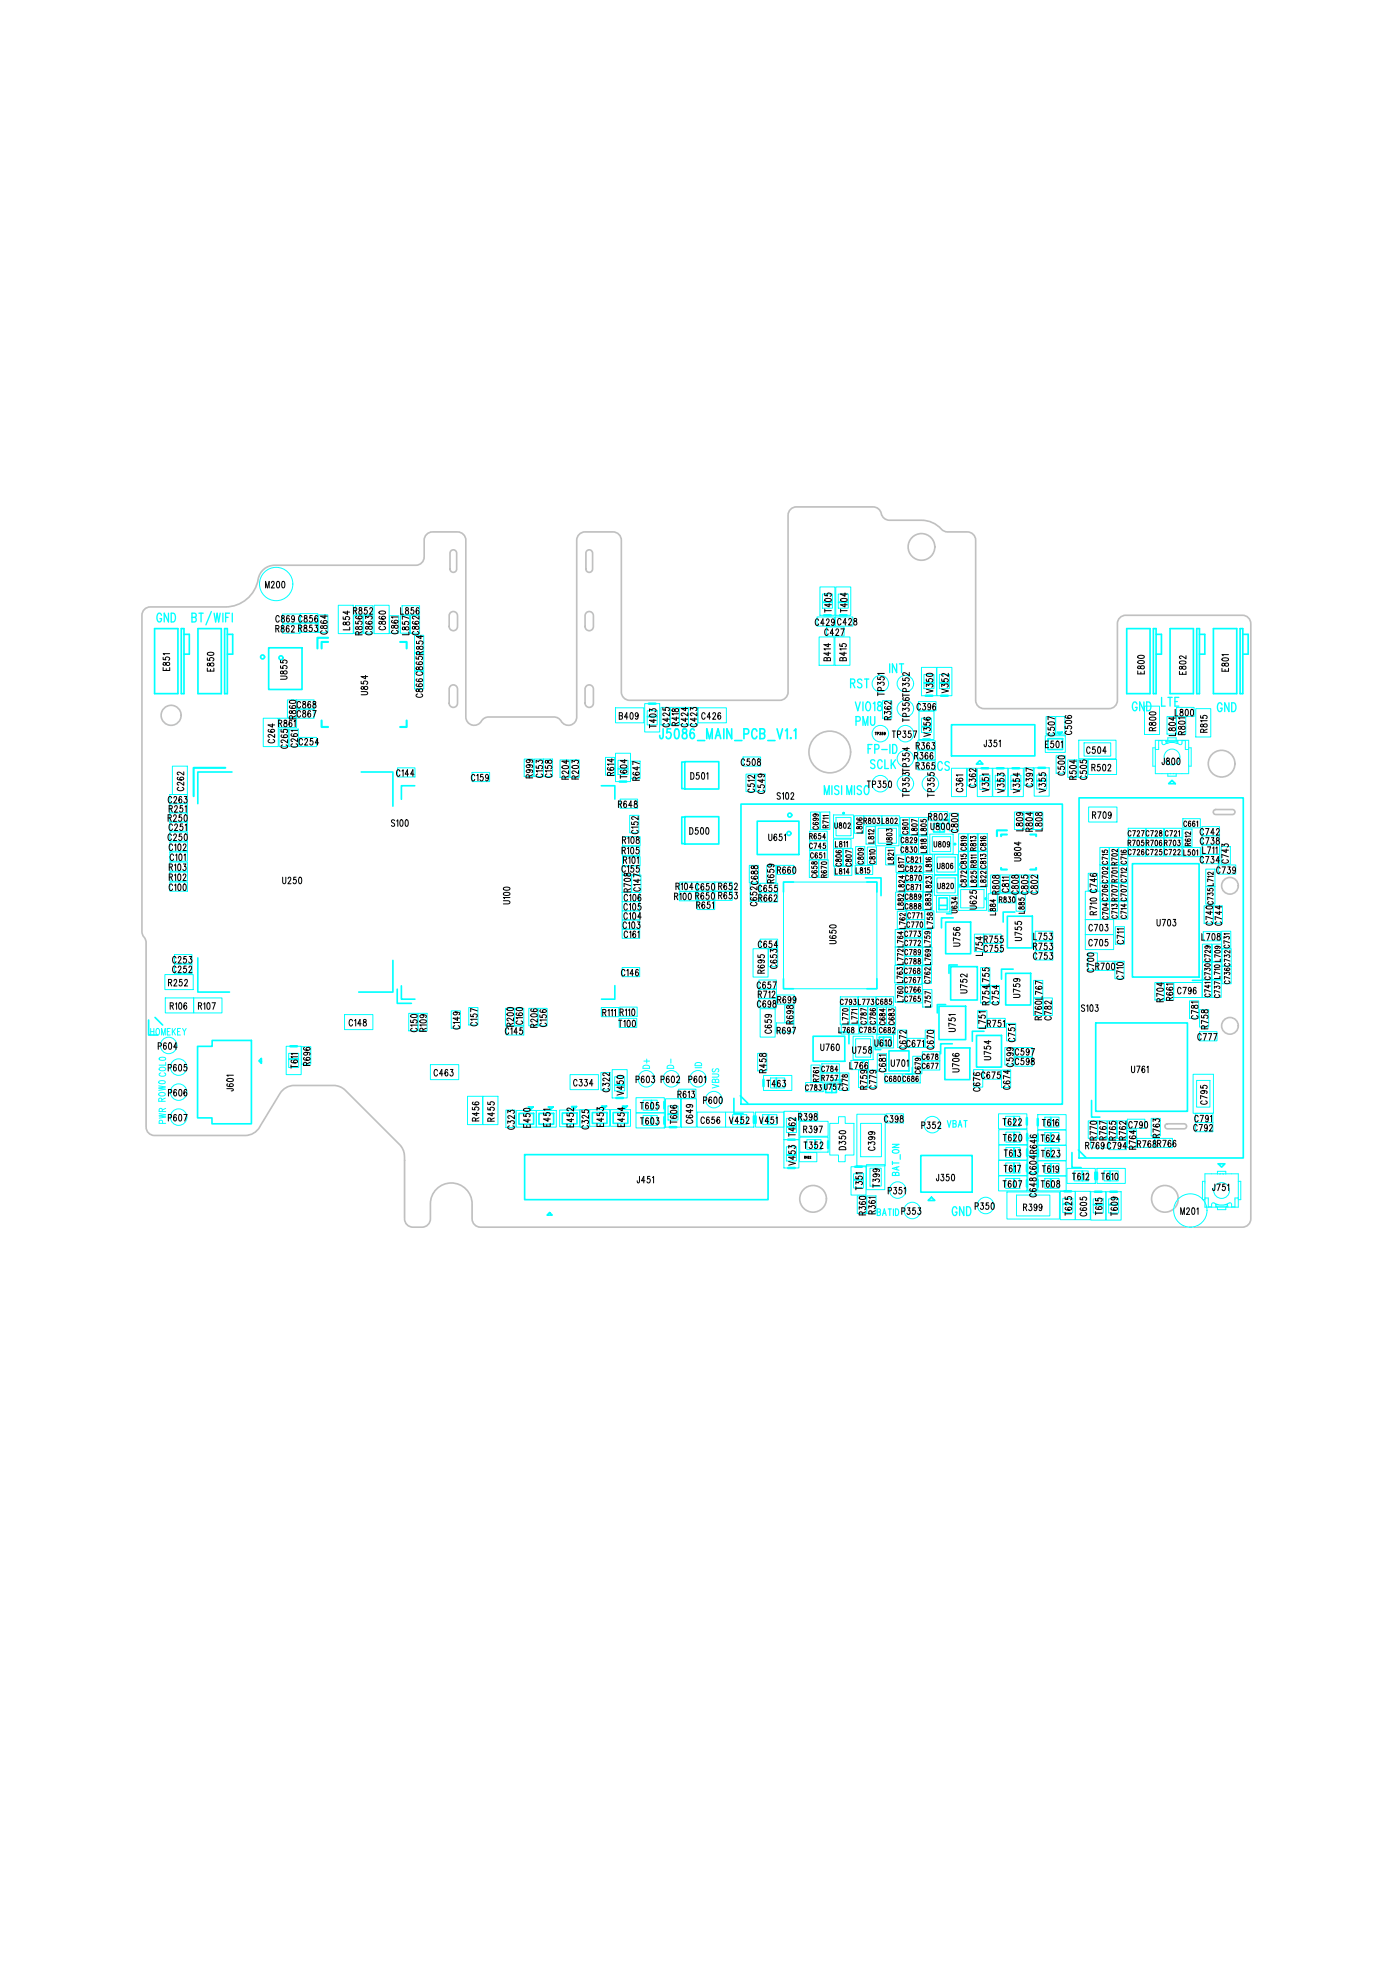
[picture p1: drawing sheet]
<svg xmlns="http://www.w3.org/2000/svg" width="210mm" height="297mm" viewBox="0 0 210 297" stroke-linecap="round" stroke-linejoin="round" font-family="sans-serif">
<g fill="none" stroke="#c0c0c0" stroke-width=".25">
<path d="M21.5 91.5l.6-.4 .4-.1h11.3a5 5 0 0 0 4.9-4.2 2.5 2.5 0 0 1 2.5-2h21.1a1.25 1.25 0 0 0 1.3-1.3v-2.5a1.25 1.25 0 0 1 1.2-1.2h3.8a1.25 1.25 0 0 1 1.2 1.2v26.5a1.3 1.3 0 0 0 1.2 1.3 1.3 1.3 0 0 0 1.4-.9l.5-.3 .4-.1h9.8a1.54 1.54 0 0 1 1.3 1 1.25 1.25 0 0 0 1.3 .1 1.25 1.25 0 0 0 .8-1.1v-26.5a1.25 1.25 0 0 1 1.2-1.2h4.2a1.25 1.25 0 0 1 1.3 1.2v22.8a1.25 1.25 0 0 0 1.2 1.2h22.5a1.25 1.25 0 0 0 1.3-1.2v-26.5a1.25 1.25 0 0 1 1.2-1.3h11.5a1.41 1.41 0 0 1 1.3 1.3 1.25 1.25 0 0 0 1.2 .7h4.8a4.2 4.2 0 0 1 3.1 1.5l.8 .3h2.9a1.25 1.25 0 0 1 1.3 1.2v24a1.25 1.25 0 0 0 1.2 1.3h18.8a1.25 1.25 0 0 0 1.2-1.3v-11.5a1.25 1.25 0 0 1 1.3-1.2h17.5a1.25 1.25 0 0 1 1.2 1.2v89.3a1.25 1.25 0 0 1-1.2 1.2h-114.3a1.25 1.25 0 0 1-1.2-1.2v-2.3a3.1 3.1 0 0 0-3.1-3.1 3.1 3.1 0 0 0-3.2 3.1v2.3a1.25 1.25 0 0 1-1.2 1.2h-1.4a1.25 1.25 0 0 1-1.2-1.2v-8.8a2.99 2.99 0 0 0-.8-2.4l-8.1-8.1a2.5 2.5 0 0 0-1.8-.7h-5.9a2.5 2.5 0 0 0-2.1 1.2l-2.8 4.6a2.75 2.75 0 0 1-2.4 1.7h-13.6a1.25 1.25 0 0 1-1.3-1.3v-27.7l-.6-1.6v-47.4z"/>
<circle cx="138.2" cy="82" r="2"/>
<circle cx="124.4" cy="112.8" r="3.1"/>
<circle cx="121.9" cy="179.8" r="2"/>
</g>
<g fill="none" stroke="#0ff" stroke-width=".15">
<path d="M50.7 90.8h2.3v4.2h-2.3zM56.1 90.8h2.2v4.2h-2.2zM122.5 92.5h2.6v1.4h-2.6zM122.8 95.5h2.3v4.3h-2.3zM122.9 88h2.3v4.3h-2.3zM123.9 94h2.7v1.4h-2.7zM125.2 95.5h2.2v4.3h-2.2zM125.2 92.5h2.7v1.4h-2.7zM125.3 88h2.3v4.3h-2.3zM25.8 114.9h2.3v4.2h-2.3zM39.5 107.7h2.2v4.2h-2.2zM43.3 109.3h1.4v2.6h-1.4z"/>
<path d="M80.1 113.8h1.4v2.6h-1.4zM81.5 113.8h1.3v2.6h-1.3zM90.8 113.6h1.4v2.6h-1.4zM92.3 112.9h2.2v4.3h-2.2zM99.1 106.1h1.4v2.6h-1.4zM100.5 106.1h1.3v2.6h-1.3zM101.8 106.1h1.4v2.6h-1.4zM103.2 106.1h1.4v2.6h-1.4zM111.8 116.1h1.4v2.6h-1.4zM137.7 105.2h2.6v1.4h-2.6zM137.8 106.6h2.2v4.3h-2.2zM138.2 100.1h2.2v4.2h-2.2z"/>
<path d="M140.5 100.1h2.2v4.2h-2.2zM142.7 115.2h2.2v4.2h-2.2zM146.5 115.2h2.3v4.2h-2.3zM148.8 115.2h2.3v4.2h-2.3zM151.2 115.2h2.2v4.2h-2.2zM155.1 115.1h2.2v4.3h-2.2zM156.7 110.3h3v2.5h-3zM158.3 107.4h1.4v2.7h-1.4zM158.3 113.3h1.4v2.6h-1.4zM160.1 113.9h1.4v2.7h-1.4zM162.5 111.4h4v2h-4zM176.4 106.1h2.6v1.3h-2.6z"/>
<path d="M179.3 106.3h2.2v4.2h-2.2zM94.4 122.3h1.4v2.6h-1.4zM94.7 131.2h1.4v2.6h-1.4zM121.3 128.9h1.4v2.7h-1.4zM121.5 121.8h1.4v2.6h-1.4zM122.8 128.9h1.4v2.7h-1.4zM123 121.8h1.4v2.6h-1.4zM125 127.3h1.3v2.6h-1.3zM126.5 127.3h1.3v2.6h-1.3zM128.3 126.9h1.4v2.7h-1.4zM131.3 123.8h3.5v3h-3.5zM131.7 124.2h2.7v2.2h-2.7z"/>
<path d="M132.8 127.1h1.4v2.6h-1.4zM135 122.6h1.3v2.6h-1.3zM136.3 122.6h1.4v2.6h-1.4zM137.7 122.6h1.4v2.6h-1.4zM139.4 125.1h3.5v3h-3.5zM139.8 125.4h2.7v2.3h-2.7zM140.1 128.1h3.5v3h-3.5zM140.1 131.3h3.5v3h-3.5zM140.5 128.5h2.7v2.3h-2.7zM140.5 131.6h2.7v2.3h-2.7zM143.7 133h4.2v3.5h-4.2zM144 133.4h3.5v2.7h-3.5z"/>
<path d="M148.2 134h1.3v2.6h-1.3zM150 131.2h1.3v2.6h-1.3zM167.2 138.9h1.4v2.7h-1.4zM180.5 135.8h1.4v2.6h-1.4zM181.9 135.8h1.4v2.6h-1.4zM42.9 156.9h2.3v4.2h-2.3zM61.3 151.9h1.4v2.7h-1.4zM62.7 151.9h1.3v2.7h-1.3zM67.7 151.6h1.3v2.6h-1.3zM70.3 151.1h1.4v2.6h-1.4zM75.8 151.2h1.4v2.6h-1.4zM77.2 151.2h1.3v2.6h-1.3z"/>
<path d="M79.3 151.2h1.4v2.6h-1.4zM80.7 151.2h1.3v2.6h-1.3zM112.9 142.3h2.3v4.2h-2.3zM114 151.3h2.2v4.2h-2.2zM126 150.9h1.3v2.7h-1.3zM127.3 150.9h1.4v2.7h-1.4zM128.7 150.9h1.4v2.7h-1.4zM130.1 150.9h1.4v2.7h-1.4zM131.5 155.1h2.5v2h-2.5zM131.5 158h1.4v2.6h-1.4zM131.5 151h1.4v2.6h-1.4zM132.9 151h1.4v2.6h-1.4z"/>
<path d="M134.6 154.4h1.4v2.7h-1.4zM167.2 144.1h1.3v2.7h-1.3zM178.3 150.1h1.4v2.6h-1.4zM70.1 164.4h2.2v4.2h-2.2zM72.4 164.4h2.3v4.2h-2.3zM77.4 166.5h3v2.5h-3zM80.4 166.5h3v2.5h-3zM83.9 166.4h3v2.5h-3zM85.5 161.1h4.2v2.3h-4.2zM88.4 166.4h3v2.5h-3zM91.5 166.4h3v2.5h-3zM91.8 160.4h2.2v4.2h-2.2z"/>
<path d="M95.4 166.9h4.2v2.2h-4.2zM95.4 164.6h4.2v2.2h-4.2zM102.2 164.8h2.2v4.2h-2.2zM117.5 170.9h2.3v4.2h-2.3zM117.5 166.6h2.3v4.3h-2.3zM124.4 168.4h1.3v-1h1v1h1.3v4.8h-1.3v1h-1v-1h-1.3zM127.6 174.9h2.2v4.3h-2.2zM128.5 167.1h4.2v7.7h-4.2zM128.7 160.4h1.4v2.7h-1.4zM129 168.4h3.2v5h-3.2zM129.9 174.6h2.8v3.8h-2.8zM130.1 160.4h1.4v2.7h-1.4z"/>
<path d="M130.4 175.2h1.7v2.7h-1.7zM149.7 176.3h4.3v2.3h-4.3zM152.4 179.2h5v3.1h-5zM159 178.6h2.2v4.3h-2.2zM161.2 178.6h2.3v4.3h-2.3zM163.5 178.7h2.3v4.2h-2.3zM165.8 178.7h2.3v4.2h-2.3zM178.9 161.1h3v5.8h-3zM179.4 162h2v4h-2z"/>
<circle cx="41.4" cy="87.6" r="2.5"/>
<circle cx="132" cy="110" r="1.24"/>
<circle cx="132" cy="102.5" r="1.24"/>
<circle cx="132" cy="117.5" r="1.24"/>
<circle cx="135.7" cy="117.5" r="1.24"/>
<circle cx="135.7" cy="110" r="1.24"/>
<circle cx="135.7" cy="102.5" r="1.24"/>
<circle cx="139.5" cy="117.5" r="1.24"/>
<circle cx="25.3" cy="156.8" r="1.24"/>
<circle cx="26.8" cy="167.5" r="1.24"/>
<circle cx="26.8" cy="163.8" r="1.24"/>
<circle cx="26.8" cy="160" r="1.24"/>
<circle cx="96.9" cy="161.8" r="1.24"/>
<circle cx="100.7" cy="161.8" r="1.24"/>
<circle cx="104.7" cy="161.8" r="1.24"/>
<circle cx="107" cy="164.9" r="1.24"/>
<circle cx="134.6" cy="178.4" r="1.24"/>
<circle cx="147.8" cy="180.8" r="1.24"/>
</g>
<g fill="none" stroke="#0ff" stroke-width=".25">
<path d="M40.3 97.1h5v6.3h-5zM102.7 114.2h5.1v4.1h-5.1zM102.7 114.3h-.5v4h.5M142.7 108.7h12.5v4.6h-12.5zM146.9 114.1l.5 .5h-1zM158.5 109.8h.8l-.4 .4zM102.7 122.5h5.1v4.1h-5.1zM102.7 122.5h-.5v4h.5M141.8 138.3h3.7v4.7h-3.7zM142.9 137.6h-1.7v1.5M151 137.4h3.8v4.7h-3.8zM152.2 136.8h-1.8v1.5"/>
<path d="M29.6 156.9h2.2v-.9h5.9v12.5h-5.9v-.9h-2.2zM39.2 158.7v.7l-.4-.3zM133.3 157.6h3v3h-3zM140.8 150.9h4v5h-4zM141.7 157.1h3.7v4.8h-3.7zM141.8 150.6h-1.3v1.3M142.5 144.9h4v5h-4zM142.8 156.5h-1.8v1.5M143.5 144.7h-1.2v1.2M146.4 155.3h3.8v4.7h-3.8zM147.5 154.6h-1.7v1.5M150.8 145.9h3.7v4.8h-3.7z"/>
<path d="M151.9 145.3h-1.7v1.5M77.8 166.9h2.2v1.7h-2.2zM78.7 173.1h36.5v6.8h-36.5zM80.8 166.9h2.2v1.7h-2.2zM84.3 166.9h2.2v1.6h-2.2zM88.8 166.8h2.2v1.6h-2.2zM91.9 166.8h2.2v1.6h-2.2zM136.8 160.1v1h-1M138.1 173.3h7.7v5.5h-7.7zM139.7 179.5l.5 .5h-1zM82 182.2l.4-.4 .4 .4z"/>
<circle cx="39.4" cy="98.5" r=".3"/>
<circle cx="147.8" cy="134.8" r=".11"/>
</g>
<g fill="none" stroke="#0ff" stroke-width=".38">
<path d="M92.9 117.2h1M138.8 104.3h1M141.1 104.3h1M147.2 115.2h1M149.5 115.2h1M151.8 115.2h1M155.7 115.1h1M43.5 156.9h1M99.6 165.2v1M113 167.4v1M113.3 167.4v1M114.5 161.9v1"/>
<path d="M118.2 170.9h1M124.2 171.1v1M128.2 174.9h1M154 167.6v1M154 170v1M155.6 167.8v1M159.6 178.6h1M164.2 178.7h1M164.2 175.8v1M164.5 175.8v1M166.5 178.7h1"/>
</g>
<g fill="none" stroke="#000" stroke-width=".15">
<path d="M41.4 94.3l.4-.1v-.4h-.4v1M41.6 94.3l.2 .5M41.9 92.5a.27 .27 0 0 0-.4-.2 .27 .27 0 0 0-.1 .4v.2a.27 .27 0 0 0 .1 .4 .27 .27 0 0 0 .4-.3M128.1 92.8v.3a.33 .33 0 0 1 .4 .2 .33 .33 0 0 1-.3 .4 .36 .36 0 0 1-.2-.4 .36 .36 0 0 1 .4-.2v-.3zM45.4 111a.27 .27 0 0 0-.4-.3 .27 .27 0 0 0-.2 .4v.2a.27 .27 0 0 0 .2 .4 .27 .27 0 0 0 .4-.2M62.6 104a.27 .27 0 0 0-.2 .4 .27 .27 0 0 0 .4 .2h.2a.27 .27 0 0 0 .4-.2 .27 .27 0 0 0-.3-.4M93 116.2v.5M135.3 101.7v.3l.5 .1a.28 .28 0 0 1 0-.5 .28 .28 0 0 1 .4 .1l.1 .3-.2 .1M135.3 102.8v-.3l.4 .2a.28 .28 0 0 1 .4-.3 .28 .28 0 0 1 0 .5M135.3 104v.5M135.9 103.7l-.1-.4h-.4l-.1 .4h1M110.1 132.7l.1-.2a.22 .22 0 0 1 .3 0 .22 .22 0 0 1 0 .3l-.4 .6h.5"/>
<path d="M110.2 133.8h.3l-.2 .4a.28 .28 0 0 1 .3 .4 .28 .28 0 0 1-.5 0M112.7 135.3a.27 .27 0 0 0-.2 .3 .27 .27 0 0 0 .4 .2h.2a.27 .27 0 0 0 .4-.2 .27 .27 0 0 0-.2-.3M134.7 128.6v.4M136.4 135.5v.3a.27 .27 0 0 1 .4 .2 .27 .27 0 0 1-.4 .3 .33 .33 0 0 1 0-.4 .33 .33 0 0 1 .3-.1v-.3zM136.5 134.1v.2a.27 .27 0 0 1 .3 .3 .27 .27 0 0 1-.3 .2 .33 .33 0 0 1-.1-.3 .33 .33 0 0 1 .3-.2v-.2zM136.5 131.3v.2a.27 .27 0 0 1 .3 .3 .27 .27 0 0 1-.3 .2 .33 .33 0 0 1 0-.3 .33 .33 0 0 1 .3-.2v-.2zM136.7 139.6l-.3 .8M137.1 135.5v.3a.27 .27 0 0 1 .3 .2 .27 .27 0 0 1-.3 .3 .33 .33 0 0 1 0-.4 .33 .33 0 0 1 .3-.1v-.3zM137.1 134.1v.2a.27 .27 0 0 1 .4 .3 .27 .27 0 0 1-.4 .2 .33 .33 0 0 1 0-.3 .33 .33 0 0 1 .3-.2v-.2zM137.4 139.6l-.3 .8M137.5 131.2l-.3 .9M138.1 122.9v.3h.3a.22 .22 0 0 1 .1-.3 .22 .22 0 0 1 .3 .1 .22 .22 0 0 1-.1 .3"/>
<path d="M138.1 124.2v.3h.2a.27 .27 0 0 1 .3-.3 .27 .27 0 0 1 .3 .3 .33 .33 0 0 1-.4 0 .33 .33 0 0 1-.2-.3zM138.1 123.6l.4-.1 .4 .2a.48 .48 0 0 1-.8 0zM149.8 133.6l-.5 .2M169.8 127.4h.4M172.5 127.4h.4M175.3 127.4h.4M136.7 146.6l-.3 .8M136.7 143.7l-.3 .9M137 143.8v.2a.27 .27 0 0 1 .4 .3 .27 .27 0 0 1-.4 .2 .33 .33 0 0 1 0-.3 .33 .33 0 0 1 .3-.2v-.2zM137.3 146.7l-.1-.1a.5 .5 0 0 0-.1 .8 .24 .24 0 0 0 .2-.3 .24 .24 0 0 0-.3-.2l-.1 .2M155.7 152.9l-.1-.4h-.4v.4h1M156.9 152.4a.27 .27 0 0 0-.3 .4 .27 .27 0 0 0 .4 .1h.2a.27 .27 0 0 0 .4-.1 .27 .27 0 0 0-.2-.4"/>
<path d="M166.7 144.5l.1-.1a.58 .58 0 0 1 0 1l-.2-.4zM154.6 179a.27 .27 0 0 0-.2 .3 .27 .27 0 0 0 .4 .2h.2a.27 .27 0 0 0 .4-.2 .27 .27 0 0 0-.3-.3"/>
</g>
<text font-size="69" fill="#0ff" x="22.2" y="148.1">S100</text>
<text font-size="56.2" x="160.6" y="167.3">S103</text>
<text font-size="47.2" fill="#0ff" x="109.9" y="160.4">S102</text>
<text font-size="33.9" fill="#0ff" x="28.9" y="144.1">U250</text>
<text font-size="32.9" fill="#0ff" x="59.4" y="145.9">U100</text>
<text font-size="17.8" fill="#0ff" x="169.7" y="144.6">U703</text>
<text font-size="16.9" fill="#0ff" x="117.3" y="146">U650</text>
<text font-size="14.7" fill="#0ff" x="163.5" y="165.6">U761</text>
<text font-size="14.2" fill="#0ff" x="47.4" y="107.7">U854</text>
<g font-size="10" fill="#0ff">
<text x="23.1" y="102.7">E851</text>
<text x="29.6" y="102.7">E850</text>
<text x="168.8" y="102.7">E800</text>
<text x="175.3" y="102.7">E802</text>
<text x="181.8" y="102.7">E801</text>
</g>
<text font-size="7.3" fill="#0ff" x="112.7" y="128.1">U651</text>
<g font-size="7.1" fill="#0ff">
<text x="172.7" y="116.6">J800</text>
<text x="180.2" y="180.5">J751</text>
</g>
<text font-size="6.4" fill="#0ff" x="149.3" y="129.8">U804</text>
<text font-size="6" fill="#0ff" x="175.5" y="183.7">M201</text>
<text font-size="4.6" fill="#0ff" x="121.8" y="158.6">U760</text>
<g font-size="4.5" fill="#0ff">
<text x="96.6" y="109.2">T403</text>
<text x="99.8" y="168.6">T606</text>
</g>
<text font-size="4.3" fill="#0ff" x="171.6" y="109.6">R800</text>
<text font-size="4.3" x="162.7" y="137.3">R710</text>
<g font-size="4" fill="#0ff">
<text x="124.9" y="125.2">U802</text>
<text x="127.9" y="158.8">U758</text>
</g>
<g font-size="2.9">
<text x="134.3" y="107.3">TP356</text>
<text x="134.3" y="114.8">TP354</text>
<text x="138.3" y="169.7">P352</text>
<text x="135.3" y="182.5">P353</text>
</g>
<text font-size="2.9" fill="#0ff" x="140.4" y="136.7">U634</text>
<g font-size="2.7">
<text x="47.7" y="94.5">C864</text>
<text x="53" y="94.6">R856</text>
<text x="54.5" y="94.6">C863</text>
<text x="58.4" y="94.6">C861</text>
<text x="60" y="94.6">L857</text>
<text x="61.5" y="94.6">C862</text>
<text x="62.1" y="100.2">C865</text>
<text x="62.1" y="97.5">R854</text>
<text x="43.1" y="107.2">R860</text>
<text x="62.1" y="103">C866</text>
<text x="132.3" y="107.3">R362</text>
<text x="41.8" y="111.6">C265</text>
<text x="156.8" y="109.7">C507</text>
<text x="174.9" y="109.7">L804</text>
<text x="176.4" y="109.7">R801</text>
<text x="78.6" y="116.1">R999</text>
<text x="83.9" y="116.2">R204</text>
<text x="85.4" y="116.2">R203</text>
<text x="94.6" y="116.4">R647</text>
<text x="113.3" y="118.3">C549</text>
<text x="145" y="117.5">C362</text>
<text x="153.5" y="117.4">C397</text>
<text x="161.6" y="116.2">C505</text>
<text x="128.1" y="124.6">L806</text>
<text x="142.3" y="124.2">C800</text>
<text x="152.1" y="124">L809</text>
<text x="153.5" y="124">R804</text>
<text x="154.9" y="124">L808</text>
<text x="129.8" y="126.2">L812</text>
<text x="130" y="129.3">C810</text>
<text x="134.3" y="130.5">L817</text>
<text x="137.7" y="127.7">L818</text>
<text x="138.4" y="130.4">L816</text>
<text x="143.7" y="130">C815</text>
<text x="143.7" y="127.3">C819</text>
<text x="145.1" y="127.3">R813</text>
<text x="145.2" y="130">R811</text>
<text x="146.6" y="130">C813</text>
<text x="146.6" y="127.3">C816</text>
<text x="164.9" y="129.3">C715</text>
<text x="166.3" y="129.3">R702C716</text>
<text x="177.3" y="126.6">R612</text>
<text x="183.1" y="129.2">C743</text>
<text x="93.3" y="133.5">R708</text>
<text x="112.3" y="132">C688</text>
<text x="112.4" y="134.8">C652</text>
<text x="114.9" y="132">R659</text>
<text x="134.2" y="136">L882</text>
<text x="134.4" y="133.3">L824</text>
<text x="138.4" y="136">L883</text>
<text x="138.4" y="133.4">L823</text>
<text x="143.7" y="132.6">C872</text>
<text x="145.2" y="132.6">L825</text>
<text x="146.6" y="132.6">L822</text>
<text x="148.5" y="133.5">R808</text>
<text x="151.4" y="133.5">C808</text>
<text x="152.3" y="136.3">L885</text>
<text x="152.8" y="133.5">C805</text>
<text x="154.3" y="133.5">C802</text>
<text x="163.1" y="133.2">C746</text>
<text x="164.9" y="134.7">C706</text>
<text x="164.9" y="132">C702</text>
<text x="164.9" y="137.5">C704C713C714</text>
<text x="166.3" y="132">R701C712</text>
<text x="166.3" y="134.7">R707C707</text>
<text x="180.8" y="135.2">C735</text>
<text x="180.8" y="132.6">L712</text>
<text x="134.2" y="141.7">L764</text>
<text x="134.5" y="138.9">L762</text>
<text x="138.3" y="141.7">L759</text>
<text x="138.6" y="138.8">L758</text>
<text x="146.1" y="142.3">L754</text>
<text x="180.3" y="143.8">C729</text>
<text x="181.8" y="143.8">L709</text>
<text x="183.1" y="141.9">C731</text>
<text x="115.2" y="144.6">C653</text>
<text x="134.1" y="147">L763</text>
<text x="134.2" y="149.9">L760</text>
<text x="134.2" y="144.3">L772</text>
<text x="138.3" y="147.1">C762</text>
<text x="138.3" y="144.3">L769</text>
<text x="147" y="147.3">L755</text>
<text x="154.9" y="149.3">L767</text>
<text x="163.1" y="145.2">C700</text>
<text x="173.1" y="149.6">R704</text>
<text x="174.6" y="149.6">R661</text>
<text x="180.3" y="146.5">C730</text>
<text x="180.3" y="149.2">C741</text>
<text x="181.7" y="149.2">C737</text>
<text x="181.7" y="146.5">L710</text>
<text x="183.2" y="147.2">C736</text>
<text x="183.2" y="144.5">C732</text>
<text x="117.6" y="153">R698</text>
<text x="138.3" y="150.7">L757</text>
<text x="146.6" y="153.8">L751</text>
<text x="147" y="150">R754</text>
<text x="148.4" y="150">C754</text>
<text x="150.9" y="155.7">C751</text>
<text x="154.9" y="151.9">R760</text>
<text x="156.4" y="151.9">C782</text>
<text x="179.8" y="153.7">R758</text>
<text x="45.2" y="159.2">R696</text>
<text x="113.6" y="160.2">R458</text>
<text x="121.6" y="162">R761</text>
<text x="136.8" y="160.7">C679</text>
<text x="138.7" y="156.7">C670</text>
<text x="150.6" y="159.3">C599</text>
<text x="90.1" y="163.1">C322</text>
<text x="125.9" y="163.2">C778</text>
<text x="145.9" y="162.7">C676</text>
<text x="150.1" y="162.7">C674</text>
<text x="75.8" y="168.7">C323</text>
<text x="86.9" y="168.7">C325</text>
<text x="154.1" y="172.9">R646</text>
<text x="163.1" y="170.3">R770</text>
<text x="164.6" y="170.3">R767</text>
<text x="166" y="170.3">R765</text>
<text x="167.5" y="170.3">R762</text>
<text x="169" y="171.7">R764</text>
<text x="172.6" y="170">R763</text>
<text x="154.1" y="178.2">C648</text>
<text x="154.1" y="175.5">C604</text>
<text x="128.5" y="181.6">R360</text>
<text x="129.9" y="181.6">R361</text>
</g>
<text font-size="2.3" fill="#0ff" x="98.9" y="110.8">J5086_MAIN_PCB_V1.1</text>
<text font-size="2.1" x="123.7" y="163.7">U757</text>
<g font-size="2" fill="#0ff">
<text x="23.5" y="93.3">GND</text>
<text x="28.8" y="93.3">BT/WIFI</text>
<text x="127.5" y="103.1">RST</text>
<text x="128.2" y="106.6">VIO18</text>
<text x="169.8" y="106.6">GND</text>
<text x="174.2" y="105.9">LTE</text>
<text x="182.5" y="106.7">GND</text>
<text x="128.3" y="108.8">PMU</text>
<text x="130.2" y="113">FP-ID</text>
<text x="123.6" y="119.1">MISI MISO</text>
<text x="130.5" y="115.2">SCLK</text>
<text x="140.6" y="115.5">CS</text>
<text x="142.8" y="182.3">GND</text>
</g>
<text font-size="2" x="133.4" y="100.9">INT</text>
<g font-size="1.5">
<text x="39.9" y="88.1">M200</text>
<text x="52.3" y="94.4" transform="rotate(-90 52.3 94.4)">L854</text>
<text x="53.1" y="92">R852</text>
<text x="57.7" y="94.4" transform="rotate(-90 57.7 94.4)">C860</text>
<text x="59.6" y="95" transform="rotate(-90 59.6 95)">C861</text>
<text x="60.1" y="92">L856</text>
<text x="123.7" y="95.2">C427</text>
<text x="124.6" y="91.7" transform="rotate(-90 124.6 91.7)">T405</text>
<text x="126.9" y="91.7" transform="rotate(-90 126.9 91.7)">T404</text>
<text x="25.4" y="100.5" transform="rotate(-90 25.4 100.5)">E851</text>
<text x="32" y="100.6" transform="rotate(-90 32 100.6)">E850</text>
<text x="43" y="101.8" transform="rotate(-90 43 101.8)">U855</text>
<text x="124.4" y="99" transform="rotate(-90 124.4 99)">B414</text>
<text x="126.8" y="99" transform="rotate(-90 126.8 99)">B415</text>
<text x="171.5" y="101" transform="rotate(-90 171.5 101)">E800</text>
<text x="177.7" y="101" transform="rotate(-90 177.7 101)">E802</text>
<text x="184.1" y="100.6" transform="rotate(-90 184.1 100.6)">E801</text>
<text x="55" y="104.1" transform="rotate(-90 55 104.1)">U854</text>
<text x="92.9" y="107.8">B409</text>
<text x="105.3" y="107.8">C426</text>
<text x="132.5" y="104.2" transform="rotate(-90 132.5 104.2)">TP351</text>
<text x="137.6" y="106.4">C396</text>
<text x="139.8" y="103.8" transform="rotate(-90 139.8 103.8)">V350</text>
<text x="142.1" y="103.8" transform="rotate(-90 142.1 103.8)">V352</text>
<text x="176.3" y="107.3">L800</text>
<text x="41.1" y="111.3" transform="rotate(-90 41.1 111.3)">C264</text>
<text x="44.5" y="112" transform="rotate(-90 44.5 112)">C261</text>
<text x="98.3" y="109.1" transform="rotate(-90 98.3 109.1)">T403</text>
<text x="100.3" y="108.9" transform="rotate(-90 100.3 108.9)">C425</text>
<text x="101.7" y="108.7" transform="rotate(-90 101.7 108.7)">R418</text>
<text x="103" y="108.9" transform="rotate(-90 103 108.9)">C424</text>
<text x="104.4" y="108.9" transform="rotate(-90 104.4 108.9)">C423</text>
<text x="133.9" y="110.5">TP357</text>
<text x="137.2" y="113.7">R366</text>
<text x="137.4" y="112.3">R363</text>
<text x="139.4" y="110.4" transform="rotate(-90 139.4 110.4)">V356</text>
<text x="147.6" y="111.9">J351</text>
<text x="156.8" y="112">E501</text>
<text x="160.6" y="110.1" transform="rotate(-90 160.6 110.1)">C506</text>
<text x="163" y="112.9">C504</text>
<text x="173.2" y="109.5" transform="rotate(-90 173.2 109.5)">R800</text>
<text x="180.9" y="109.7" transform="rotate(-90 180.9 109.7)">R815</text>
<text x="27.5" y="118.5" transform="rotate(-90 27.5 118.5)">C262</text>
<text x="59.5" y="116.3">C144</text>
<text x="70.7" y="117">C159</text>
<text x="81.3" y="116.5" transform="rotate(-90 81.3 116.5)">C153</text>
<text x="82.7" y="116.5" transform="rotate(-90 82.7 116.5)">C158</text>
<text x="92" y="116.2" transform="rotate(-90 92 116.2)">R614</text>
<text x="93.9" y="116.6" transform="rotate(-90 93.9 116.6)">T604</text>
<text x="103.6" y="116.8">D501</text>
<text x="111.2" y="114.7">C508</text>
<text x="113" y="118.7" transform="rotate(-90 113 118.7)">C512</text>
<text x="116.6" y="119.8">S102</text>
<text x="130.1" y="118">TP350</text>
<text x="136.2" y="119.4" transform="rotate(-90 136.2 119.4)">TP353TP354</text>
<text x="137.4" y="115.3">R365</text>
<text x="140" y="119.4" transform="rotate(-90 140 119.4)">TP355</text>
<text x="144.3" y="118.6" transform="rotate(-90 144.3 118.6)">C361</text>
<text x="148.2" y="118.6" transform="rotate(-90 148.2 118.6)">V351</text>
<text x="150.5" y="118.8" transform="rotate(-90 150.5 118.8)">V353</text>
<text x="152.8" y="118.8" transform="rotate(-90 152.8 118.8)">V354</text>
<text x="156.7" y="118.7" transform="rotate(-90 156.7 118.7)">V355</text>
<text x="159.5" y="116.1" transform="rotate(-90 159.5 116.1)">C500</text>
<text x="161.3" y="116.8" transform="rotate(-90 161.3 116.8)">R504</text>
<text x="163.8" y="115.5">R502</text>
<text x="174.3" y="114.6">J800</text>
<text x="25.3" y="125.9">C250</text>
<text x="25.3" y="123.1">R250</text>
<text x="25.3" y="120.3">C263</text>
<text x="25.4" y="124.4">C251</text>
<text x="25.4" y="121.7">R251</text>
<text x="58.8" y="123.8">S100</text>
<text x="92.8" y="121">R648</text>
<text x="95.6" y="124.9" transform="rotate(-90 95.6 124.9)">C152</text>
<text x="103.5" y="125">D500</text>
<text x="115.3" y="126">U651</text>
<text x="139.3" y="122.9">R802</text>
<text x="139.6" y="124.3">U800</text>
<text x="163.9" y="122.6">R709</text>
<text x="180" y="125.1">C742</text>
<text x="25.4" y="127.4">C102</text>
<text x="153" y="129" transform="rotate(-90 153 129)">U804</text>
<text x="180" y="129.3">C734</text>
<text x="180" y="126.5">C738</text>
<text x="180.4" y="127.9">L711</text>
<text x="182.5" y="130.9">C739</text>
<text x="25.4" y="133.4">C100</text>
<text x="42.5" y="132.4">U250</text>
<text x="76.4" y="135.5" transform="rotate(-90 76.4 135.5)">U100</text>
<text x="93.7" y="135">C106</text>
<text x="95.9" y="133.5" transform="rotate(-90 95.9 133.5)">C147</text>
<text x="101.2" y="134.8">R100 R650R653</text>
<text x="101.4" y="133.3">R104 C650R652</text>
<text x="113.8" y="133.6">C655</text>
<text x="113.8" y="135.1">R662</text>
<text x="146.3" y="136.2" transform="rotate(-90 146.3 136.2)">U625</text>
<text x="151.2" y="133.7" transform="rotate(-90 151.2 133.7)">C811</text>
<text x="164.3" y="137.1" transform="rotate(-90 164.3 137.1)">R710 C746</text>
<text x="93.7" y="140.5">C161</text>
<text x="113.8" y="142">C654</text>
<text x="125.3" y="141.4" transform="rotate(-90 125.3 141.4)">U650</text>
<text x="143.8" y="141.8" transform="rotate(-90 143.8 141.8)">U756</text>
<text x="153.1" y="141" transform="rotate(-90 153.1 141)">U755</text>
<text x="155" y="143.8">C753</text>
<text x="155" y="142.3">R753</text>
<text x="155.1" y="140.8">L753</text>
<text x="163.3" y="141.8">C705</text>
<text x="163.3" y="139.5">C703</text>
<text x="168.4" y="141.5" transform="rotate(-90 168.4 141.5)">C711</text>
<text x="173.5" y="138.8">U703</text>
<text x="180.3" y="140.9">L708</text>
<text x="181.7" y="138.6" transform="rotate(-90 181.7 138.6)">C740</text>
<text x="183.1" y="138.7" transform="rotate(-90 183.1 138.7)">C744</text>
<text x="25.3" y="147.8">R252</text>
<text x="26" y="145.8">C252</text>
<text x="26" y="144.3">C253</text>
<text x="93.2" y="146.3">C146</text>
<text x="113.6" y="148.1">C657</text>
<text x="114.5" y="145.8" transform="rotate(-90 114.5 145.8)">R695</text>
<text x="144.9" y="148.8" transform="rotate(-90 144.9 148.8)">U752</text>
<text x="152.8" y="149.5" transform="rotate(-90 152.8 149.5)">U759</text>
<text x="164.4" y="145.3">R700</text>
<text x="168.3" y="146.8" transform="rotate(-90 168.3 146.8)">C710</text>
<text x="176.6" y="148.9">C796</text>
<text x="25.6" y="151.3">R106</text>
<text x="29.8" y="151.3">R107</text>
<text x="52.4" y="153.8">C148</text>
<text x="62.5" y="154.6" transform="rotate(-90 62.5 154.6)">C150</text>
<text x="63.8" y="154.6" transform="rotate(-90 63.8 154.6)">R109</text>
<text x="68.8" y="154.2" transform="rotate(-90 68.8 154.2)">C149</text>
<text x="71.5" y="153.7" transform="rotate(-90 71.5 153.7)">C157</text>
<text x="75.8" y="155">C145</text>
<text x="76.9" y="153.8" transform="rotate(-90 76.9 153.8)">R200</text>
<text x="78.3" y="153.5" transform="rotate(-90 78.3 153.5)">C160</text>
<text x="80.5" y="154" transform="rotate(-90 80.5 154)">R206</text>
<text x="81.8" y="153.9" transform="rotate(-90 81.8 153.9)">C156</text>
<text x="90.4" y="152.3">R111 R110</text>
<text x="113.6" y="150.9">C698</text>
<text x="115.6" y="154.9" transform="rotate(-90 115.6 154.9)">C659</text>
<text x="143.2" y="154.6" transform="rotate(-90 143.2 154.6)">U751</text>
<text x="162.2" y="151.6">S103</text>
<text x="179.5" y="152.7" transform="rotate(-90 179.5 152.7)">C781</text>
<text x="179.7" y="155.9">C777</text>
<text x="23.8" y="157.3">P604</text>
<text x="25.3" y="160.5">P605</text>
<text x="44.5" y="160.1" transform="rotate(-90 44.5 160.1)">T611</text>
<text x="65.2" y="161.3">C463</text>
<text x="123.1" y="157.4">U760</text>
<text x="127.5" y="160.2">L766</text>
<text x="127.9" y="157.9">U758</text>
<text x="131.2" y="156.8">U610</text>
<text x="132.7" y="160.6" transform="rotate(-90 132.7 160.6)">C681</text>
<text x="133.7" y="159.8">U701</text>
<text x="135.8" y="157.2" transform="rotate(-90 135.8 157.2)">C672</text>
<text x="143.7" y="160.7" transform="rotate(-90 143.7 160.7)">U706</text>
<text x="147.2" y="161.6">C675</text>
<text x="148.5" y="158.8" transform="rotate(-90 148.5 158.8)">U754</text>
<text x="169.7" y="160.8">U761</text>
<text x="25.3" y="164.3">P606</text>
<text x="34.9" y="163.5" transform="rotate(-90 34.9 163.5)">J601</text>
<text x="86.1" y="162.8">C334</text>
<text x="93.4" y="164.1" transform="rotate(-90 93.4 164.1)">V450</text>
<text x="95.4" y="162.3">P603 P602</text>
<text x="96.1" y="166.2">T605</text>
<text x="103.3" y="162.3">P601</text>
<text x="105.6" y="165.4">P600</text>
<text x="115" y="162.9">T463</text>
<text x="119.8" y="167.9">R398</text>
<text x="129.9" y="163.2" transform="rotate(-90 129.9 163.2)">R759</text>
<text x="131.3" y="163.2" transform="rotate(-90 131.3 163.2)">C779</text>
<text x="180.9" y="165.5" transform="rotate(-90 180.9 165.5)">C795</text>
<text x="25.3" y="168">P607</text>
<text x="71.7" y="168" transform="rotate(-90 71.7 168)">R456</text>
<text x="74" y="168" transform="rotate(-90 74 168)">R455</text>
<text x="79.4" y="169" transform="rotate(-90 79.4 169)">E450</text>
<text x="82.4" y="168.8" transform="rotate(-90 82.4 168.8)">E451</text>
<text x="85.9" y="168.9" transform="rotate(-90 85.9 168.9)">E452</text>
<text x="90.4" y="168.8" transform="rotate(-90 90.4 168.8)">E453</text>
<text x="93.5" y="168.9" transform="rotate(-90 93.5 168.9)">E454</text>
<text x="96.1" y="168.5">T603</text>
<text x="101.4" y="168.4" transform="rotate(-90 101.4 168.4)">T606</text>
<text x="103.8" y="168.4" transform="rotate(-90 103.8 168.4)">C649</text>
<text x="105.2" y="168.4">C656</text>
<text x="109.4" y="168.4">V452</text>
<text x="113.9" y="168.4">V451</text>
<text x="119.2" y="170.3" transform="rotate(-90 119.2 170.3)">T462</text>
<text x="120.6" y="169.8">R397</text>
<text x="120.6" y="172.1">T352</text>
<text x="126.7" y="172.3" transform="rotate(-90 126.7 172.3)">D350</text>
<text x="131.1" y="172.4" transform="rotate(-90 131.1 172.4)">C399</text>
<text x="132.7" y="168.2">C398</text>
<text x="150.4" y="168.6">T622</text>
<text x="150.5" y="171">T620</text>
<text x="150.6" y="173.3">T613</text>
<text x="156.2" y="171.1">T624</text>
<text x="156.2" y="173.4">T623</text>
<text x="156.3" y="168.8">T616</text>
<text x="162.8" y="172.2">R769 C794</text>
<text x="179" y="169.5">C792</text>
<text x="95.6" y="177.3">J451</text>
<text x="119.2" y="174.6" transform="rotate(-90 119.2 174.6)">V453</text>
<text x="129.2" y="178.3" transform="rotate(-90 129.2 178.3)">T351</text>
<text x="131.8" y="178" transform="rotate(-90 131.8 178)">T399</text>
<text x="133.2" y="178.9">P351</text>
<text x="140.5" y="177">J350</text>
<text x="150.5" y="177.9">T607</text>
<text x="150.6" y="175.6">T617</text>
<text x="156.2" y="177.9">T608</text>
<text x="156.3" y="175.7">T619</text>
<text x="160.9" y="176.8">T612</text>
<text x="165.2" y="176.8">T610</text>
<text x="181.9" y="178.4">J751</text>
<text x="146.3" y="181.3">P350</text>
<text x="153.5" y="181.4">R399</text>
<text x="160.6" y="182.2" transform="rotate(-90 160.6 182.2)">T625</text>
<text x="162.8" y="182.3" transform="rotate(-90 162.8 182.3)">C605</text>
<text x="165.2" y="182.1" transform="rotate(-90 165.2 182.1)">T615</text>
<text x="167.5" y="182.2" transform="rotate(-90 167.5 182.2)">T609</text>
<text x="177.1" y="182">M201</text>
</g>
<g font-size="1.5" fill="#0ff">
<text x="22.6" y="155.2">HOMEKEY</text>
<text x="97.4" y="160.2" transform="rotate(-90 97.4 160.2)">D+</text>
<text x="101" y="160.2" transform="rotate(-90 101 160.2)">D-</text>
<text x="105.2" y="160.1" transform="rotate(-90 105.2 160.1)">ID</text>
<text x="107.8" y="163.1" transform="rotate(-90 107.8 163.1)">VBUS</text>
<text x="24.8" y="168.4" transform="rotate(-90 24.8 168.4)">PWR ROW0 COL0</text>
<text x="138.3" y="169.1">P352 VBAT</text>
<text x="134.8" y="176.3" transform="rotate(-90 134.8 176.3)">BAT_ON</text>
<text x="131.5" y="182.3">BATID P353</text>
</g>
<g font-size="1.4">
<text x="42.3" y="94.8">R862R853</text>
<text x="42.3" y="93.3">C869C856</text>
<text x="122.5" y="93.7">C429C428</text>
<text x="44.4" y="107.5">C867</text>
<text x="44.4" y="106.1">C868</text>
<text x="41.8" y="108.9">R861</text>
<text x="44.8" y="111.8">C254</text>
<text x="121.4" y="125.8">R654</text>
<text x="177.3" y="124">C661</text>
<text x="25.4" y="130.5">R103</text>
<text x="25.4" y="132">R102</text>
<text x="25.4" y="129">C101</text>
<text x="93.3" y="128.1">R105</text>
<text x="93.3" y="131">C155</text>
<text x="93.3" y="126.6">R108</text>
<text x="93.3" y="129.6">R101</text>
<text x="116.4" y="131">R660</text>
<text x="121.4" y="128.7">C651</text>
<text x="135.1" y="126.4">C829</text>
<text x="135.1" y="127.8">C830</text>
<text x="135.8" y="129.3">C821</text>
<text x="135.8" y="130.7">C822</text>
<text x="93.3" y="137.8">C104</text>
<text x="93.3" y="136.4">C105</text>
<text x="104.5" y="136.2">R651</text>
<text x="135.8" y="133.5">C871</text>
<text x="135.9" y="137.7">C771</text>
<text x="149.6" y="135.2">R830</text>
<text x="93.3" y="139.1">C103</text>
<text x="135.6" y="141.8">C772</text>
<text x="135.6" y="143.2">C789</text>
<text x="135.9" y="139.1">C770</text>
<text x="147.4" y="142.6">C755</text>
<text x="147.4" y="141.3">R755</text>
<text x="113.8" y="149.5">R712</text>
<text x="135.6" y="146">C768</text>
<text x="135.6" y="148.8">C766</text>
<text x="92.8" y="153.9">T100</text>
<text x="116.4" y="154.6">R697</text>
<text x="116.4" y="150.4">R699</text>
<text x="135.6" y="150.2">C765</text>
<text x="148.1" y="153.9">R751</text>
<text x="123.2" y="160.7">C784</text>
<text x="136" y="156.9">C671</text>
<text x="138.3" y="160.3">C677</text>
<text x="138.3" y="158.9">C678</text>
<text x="152.1" y="159.7">C598</text>
<text x="152.1" y="158.3">C597</text>
<text x="101.7" y="164.5">R613</text>
<text x="120.8" y="163.5">C783</text>
<text x="123.2" y="162.1">R757</text>
<text x="169" y="169">C790</text>
<text x="170.4" y="171.9">R768R766</text>
<text x="179.2" y="168.1">C791</text>
</g>
<g font-size="1.2">
<text x="122.6" y="124.3" transform="rotate(-90 122.6 124.3)">C699</text>
<text x="124.1" y="124" transform="rotate(-90 124.1 124)">R711</text>
<text x="125.2" y="124.1">U802</text>
<text x="129.2" y="124.8" transform="rotate(-90 129.2 124.8)">L806</text>
<text x="129.6" y="123.4">R803 L802</text>
<text x="136.1" y="125" transform="rotate(-90 136.1 125)">C801</text>
<text x="137.4" y="125.1" transform="rotate(-90 137.4 125.1)">L807</text>
<text x="169.2" y="125.3">C727C728 C721</text>
<text x="121.4" y="127.2">C745</text>
<text x="122.4" y="131.5" transform="rotate(-90 122.4 131.5)">C658</text>
<text x="123.9" y="131.5" transform="rotate(-90 123.9 131.5)">R670</text>
<text x="125.3" y="131">L814</text>
<text x="125.3" y="126.9">L811</text>
<text x="126.1" y="129.8" transform="rotate(-90 126.1 129.8)">C806</text>
<text x="127.6" y="129.8" transform="rotate(-90 127.6 129.8)">C807</text>
<text x="128.4" y="130.9">L815</text>
<text x="129.4" y="129.5" transform="rotate(-90 129.4 129.5)">C809</text>
<text x="133.7" y="126.6" transform="rotate(-90 133.7 126.6)">U803</text>
<text x="133.9" y="129.5" transform="rotate(-90 133.9 129.5)">L821</text>
<text x="140.1" y="126.9">U809</text>
<text x="140.6" y="130.2">U806</text>
<text x="169.2" y="126.7">R705 R706 R703</text>
<text x="169.2" y="128.1">C726C725 C722 L501</text>
<text x="178.4" y="126.7" transform="rotate(-90 178.4 126.7)">R612</text>
<text x="140.7" y="133.2">U820</text>
<text x="143.4" y="136.8" transform="rotate(-90 143.4 136.8)">U634</text>
<text x="149.2" y="137.1" transform="rotate(-90 149.2 137.1)">L884</text>
<text x="153.5" y="136.9" transform="rotate(-90 153.5 136.9)">L885</text>
<text x="125.9" y="154.8">L768 C785 C682</text>
<text x="126.1" y="150.6">C793 L773 C685</text>
<text x="127.1" y="153.5" transform="rotate(-90 127.1 153.5)">L770</text>
<text x="128.4" y="153.3" transform="rotate(-90 128.4 153.3)">L771</text>
<text x="129.8" y="153.5" transform="rotate(-90 129.8 153.5)">C787</text>
<text x="131.2" y="153.5" transform="rotate(-90 131.2 153.5)">C786</text>
<text x="132.6" y="153.6" transform="rotate(-90 132.6 153.6)">C684</text>
<text x="134" y="153.6" transform="rotate(-90 134 153.6)">C683</text>
<text x="139.4" y="150.9" transform="rotate(-90 139.4 150.9)">L757</text>
<text x="137.9" y="160.9" transform="rotate(-90 137.9 160.9)">C679</text>
<text x="122.7" y="162.1" transform="rotate(-90 122.7 162.1)">R761</text>
<text x="127" y="163.4" transform="rotate(-90 127 163.4)">C778</text>
<text x="132.7" y="162.1">C680 C686</text>
</g>
<text font-size=".6" x="131.2" y="110.2">TP359</text>
<text font-size=".5" x="120.7" y="173.7">R422</text>
</svg>
